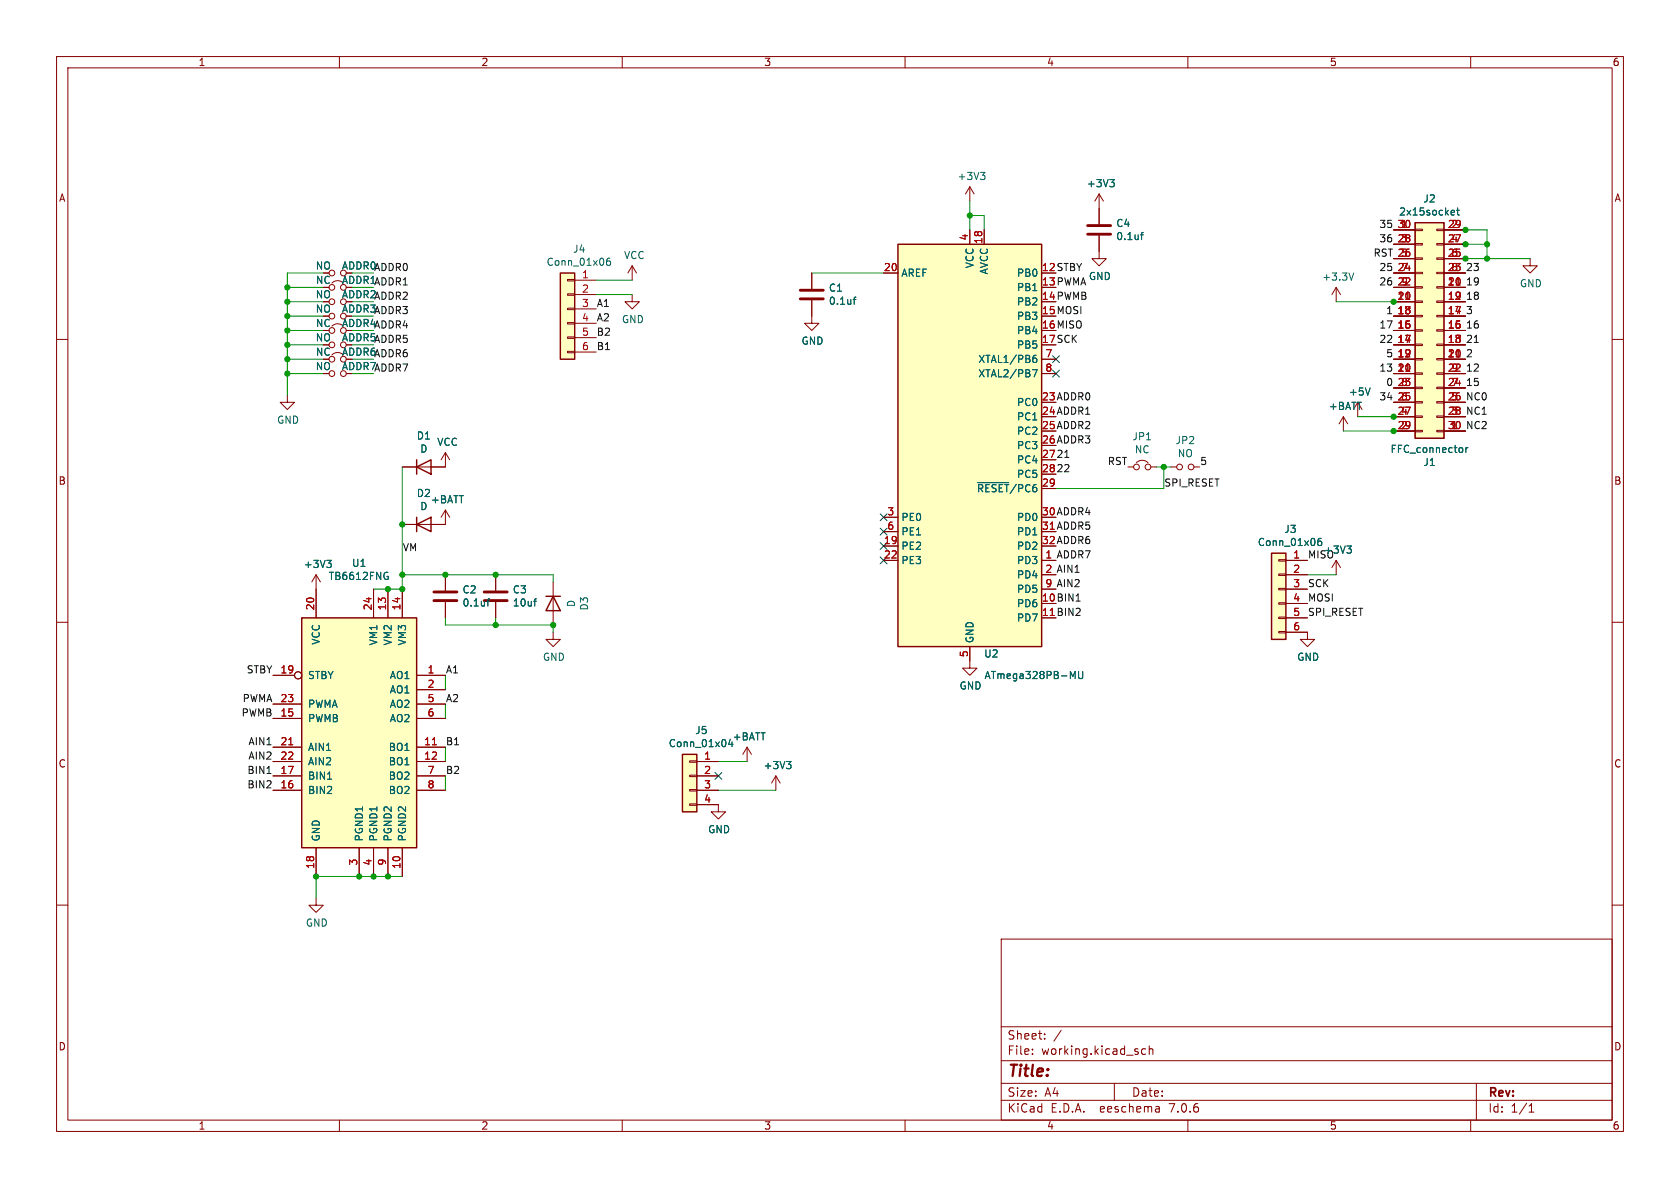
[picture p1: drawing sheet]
<svg xmlns="http://www.w3.org/2000/svg" width="297mm" height="210mm" viewBox="0 0 297 210" stroke-linecap="round" stroke-linejoin="round" font-family="sans-serif">
<g fill="none" stroke="#840000" stroke-width=".18">
<path d="M10 10h277v190h-277zM12 12h273v186h-273zM60 10v2M110 10v2M160 10v2M210 10v2M260 10v2M171.4 33v2.6M171.4 33l-.7 1.3M171.4 33l.8 1.3M194.3 34.3l-.8 1.3M194.3 34.3v5.3"/>
<path d="M194.3 34.3l.8 1.3M10 60h2M58.7 50a1.44 1.44 0 0 1 2 0M58.7 57.7a1.44 1.44 0 0 1 2 0M100.3 59.6h1.3v.2h-1.3zM100.3 57h1.3v.3h-1.3zM100.3 54.5h1.3v.2h-1.3zM100.3 51.9h1.3v.3h-1.3zM100.3 49.4h1.3v.3h-1.3zM101.6 49.5h3.8M101.6 52.1h3.8M101.6 54.6h3.8"/>
<path d="M101.6 57.2h3.8M101.6 59.7h3.8M111.8 52.1v1.2h1.2l-1.2 1.3-1.3-1.3h1.3M111.8 47l-.8 1.3M111.8 47v2.5M111.8 47l.7 1.3M143.5 53.1v4.1h1.3l-1.3 1.2-1.3-1.2h1.3M143.5 48.3v2.8M156.2 48.3h2.5M171.4 40.6v2.6M174 40.6v2.6M194.3 41.7v4h1.3l-1.3 1.3-1.3-1.3h1.3"/>
<path d="M236.2 50.8l-.7 1.3M236.2 50.8v2.5M236.2 50.8l.8 1.3M246.4 48.3h3.8M246.4 40.6h3.8M246.4 50.8h3.8M246.4 53.3h3.8M246.4 55.9h3.8M246.4 58.4h3.8M246.4 43.2h3.8M246.4 45.7h3.8M250.2 58.3h1.3v.2h-1.3z"/>
<path d="M250.2 55.8h1.3v.2h-1.3zM250.2 53.2h1.3v.3h-1.3zM250.2 50.7h1.3v.2h-1.3zM250.2 48.1h1.3v.3h-1.3zM250.2 45.6h1.3v.2h-1.3zM250.2 43.1h1.3v.2h-1.3zM250.2 40.5h1.3v.3h-1.3zM254 58.3h1.3v.2h-1.3zM254 55.8h1.3v.2h-1.3zM254 53.2h1.3v.3h-1.3zM254 50.7h1.3v.2h-1.3zM254 48.1h1.3v.3h-1.3z"/>
<path d="M254 45.6h1.3v.2h-1.3zM254 43.1h1.3v.2h-1.3zM254 40.5h1.3v.3h-1.3zM255.3 48.3h3.8M255.3 40.6h3.8M255.3 50.8h3.8M255.3 53.3h3.8M255.3 55.9h3.8M255.3 58.4h3.8M255.3 43.2h3.8M255.3 45.7h3.8M270.5 45.7v1.3h1.3l-1.3 1.3-1.3-1.3h1.3"/>
<path d="M285 60h2M50.8 69.9v1.2h1.3l-1.3 1.3-1.3-1.3h1.3M58.7 62.7a1.44 1.44 0 0 1 2 0M100.3 62.1h1.3v.3h-1.3zM101.6 62.2h3.8M184.1 63.5h2.6M184.1 66h2.6M237.5 73.7l-.8 1.2M237.5 73.7v2.5M237.5 73.7l.8 1.2M240 71.1v2.6M246.4 63.5h3.8"/>
<path d="M246.4 66h3.8M246.4 61h3.8M246.4 68.6h3.8M246.4 71.1h3.8M246.4 73.7h3.8M246.4 76.2h3.8M250.2 76.1h1.3v.2h-1.3zM250.2 73.5h1.3v.3h-1.3zM250.2 71h1.3v.2h-1.3zM250.2 68.5h1.3v.2h-1.3zM250.2 65.9h1.3v.3h-1.3zM250.2 63.4h1.3v.2h-1.3z"/>
<path d="M250.2 60.8h1.3v.3h-1.3zM254 76.1h1.3v.2h-1.3zM254 73.5h1.3v.3h-1.3zM254 71h1.3v.2h-1.3zM254 68.5h1.3v.2h-1.3zM254 65.9h1.3v.3h-1.3zM254 63.4h1.3v.2h-1.3zM254 60.8h1.3v.3h-1.3zM255.3 63.5h3.8M255.3 66h3.8M255.3 61h3.8M255.3 68.6h3.8"/>
<path d="M255.3 71.1h3.8M255.3 73.7h3.8M255.3 76.2h3.8M78.7 80l-.7 1.3M78.7 80v2.6h-7.6M78.7 90.2v2.5h-7.6M78.7 80l.8 1.3M78.7 90.2l-.7 1.2M78.7 90.2l.8 1.2M156.2 99.1h2.5M156.2 96.5h2.5M156.2 91.4h2.5"/>
<path d="M156.2 94h2.5M184.1 99.1h2.6M184.1 81.3h2.6M184.1 83.8h2.6M184.1 86.4h2.6M199.4 82.6h1M200.9 81.8a1.44 1.44 0 0 1 2 0M203.5 82.6h1M207 82.6h1M211.1 82.6h1M226.1 98.9h1.2v.3h-1.2zM227.3 99.1h3.8"/>
<path d="M236.2 99.1v2.5M236.2 99.1l-.7 1.2M236.2 99.1l.8 1.2M10 110h2M48.3 119.4h3.8M55.9 101.6v7.6M55.9 101.6l-.8 1.3M55.9 101.6l.7 1.3M66 104.1v5.1M68.6 104.1v5.1M71.1 104.1v5.1M73.7 119.4h5"/>
<path d="M78.7 101.6v2.8M78.7 106.4v2.8M87.6 101.6v2.8M87.6 106.4v2.8M97.8 111.8v1.2h1.3l-1.3 1.3-1.3-1.3h1.3M97.8 102.9v7.6M171.4 114.3v3.8h1.3l-1.3 1.3-1.2-1.3h1.2M184.1 104.1h2.6M226.1 111.6h1.2v.3h-1.2zM226.1 109.1h1.2v.2h-1.2zM226.1 106.6h1.2v.2h-1.2zM226.1 104h1.2v.3h-1.2z"/>
<path d="M226.1 101.5h1.2v.2h-1.2zM227.3 111.8h3.8v1.2h1.3l-1.3 1.3-1.2-1.3h1.2M227.3 104.1h3.8M227.3 101.6h3.8M227.3 106.7h3.8M227.3 109.2h3.8M285 110h2M48.3 132.1h5M48.3 134.6h5M48.3 127h5M48.3 139.7h5M48.3 137.2h5"/>
<path d="M48.3 124.5h5M73.7 132.1h5M73.7 134.6h5M73.7 127h5M73.7 139.7h5M73.7 137.2h5M73.7 121.9h5M73.7 124.5h5M121.9 139.6h1.3v.2h-1.3zM121.9 137h1.3v.3h-1.3zM121.9 134.5h1.3v.2h-1.3zM123.2 134.6h3.8"/>
<path d="M123.2 139.7h3.8M123.2 137.2h3.8M132.1 132.1l-.8 1.3M132.1 132.1v2.5M132.1 132.1l.7 1.3M137.2 137.2l-.8 1.2M137.2 137.2v2.5M137.2 137.2l.7 1.2M10 160h2M55.9 158.8v1.2h1.2l-1.2 1.3-1.3-1.3h1.3M55.9 149.9v5M63.5 149.9v5"/>
<path d="M66 149.9v5M68.6 149.9v5M71.1 149.9v5M121.9 142.1h1.3v.3h-1.3zM123.2 142.2h3.8v1.3h1.3l-1.3 1.3-1.3-1.3h1.3M285 160h2M177 166h108v32h-108zM60 198v2M110 198v2M160 198v2M177 194.5h108M177 191.5h108"/>
<path d="M177 187.5h108M177 181.5h108M182.5 186.3v.1M182.5 185.5v.1M184.7 183.6v.1M184.7 182.8v.1M187.6 182.1l-1.3 2M197 191.5v3M202.5 185.5l-.4-.1-.3 .3v.4l.2 .2h.5M203.2 185.5l.2-.1 .3 .1 .1 .9M203.2 184.9v1.5M204.9 195.7l.1 .9"/>
<path d="M205 196.5l-.2 .1M205 196h-.2M210 198v2M260 198v2M261 191.5v6.5M270.3 196.6h.9M270.3 195.5l.4-.4v1.5"/>
<circle cx="58.7" cy="58.4" r=".51"/>
<circle cx="58.7" cy="48.3" r=".51"/>
<circle cx="58.7" cy="50.8" r=".51"/>
<circle cx="58.7" cy="53.3" r=".51"/>
<circle cx="58.7" cy="55.9" r=".51"/>
<circle cx="60.7" cy="53.3" r=".51"/>
<circle cx="60.7" cy="58.4" r=".51"/>
<circle cx="60.7" cy="50.8" r=".51"/>
<circle cx="60.7" cy="55.9" r=".51"/>
<circle cx="60.7" cy="48.3" r=".51"/>
<circle cx="58.7" cy="66" r=".51"/>
<circle cx="58.7" cy="61" r=".51"/>
<circle cx="58.7" cy="63.5" r=".51"/>
<circle cx="60.7" cy="66" r=".51"/>
<circle cx="60.7" cy="61" r=".51"/>
<circle cx="60.7" cy="63.5" r=".51"/>
<circle cx="200.9" cy="82.6" r=".51"/>
<circle cx="202.9" cy="82.6" r=".51"/>
<circle cx="208.5" cy="82.6" r=".51"/>
<circle cx="210.6" cy="82.6" r=".51"/>
<circle cx="52.7" cy="119.4" r=".63"/>
</g>
<g fill="none" stroke="#006464" stroke-width=".18">
<path d="M173.3 30.5h.8l-.4 .5M173.9 31l.2 .2v.3l-.2 .2M196.2 31.7h.8l-.4 .5M196.7 32.2l.3 .3v.3l-.3 .2M256.7 37.2h.4v.3l-.6 .1M257.1 38h-.4M257.5 37.2h.5M257.7 36.7v1.1l.3 .2M107.8 45.6l-.3 .1a.86 .86 0 0 0 0 1.2l.4-.1v-.4l-.2-.3-.4 .1-.1 .2M150.8 52.9h.5M151.3 52.5l-.3 .2v1.1M201.6 41.5h.5"/>
<path d="M202.1 41.1l-.3 .2v1.1M239.3 48.3l-.4 1.2M182.5 65.3h.9l-.6 1.3M182.6 63.4l.5-.1 .2 .2-.1 .5-.4 .1-.2-.1M183.2 62.8l-.4 .1-.2 .2M242.2 68.6l-.4 1.2M258.5 79.3v.6M259.1 79.1v.9M259.5 79.1l-.4 .3M57.8 99.1h.8l-.5 .4M58.3 99.5l.3 .3v.3l-.3 .2M172.8 85.3h5.5"/>
<path d="M233 95.9l.1-.2h.3l.3 .2v.3M233.6 95.2h-.4a.86 .86 0 0 0 0 1.2h.2M238.1 96.5h.8l-.4 .5M238.7 97l.2 .2v.3l-.2 .3M68.3 101.2h.3M68.4 101.9h.2v.4l-.2 .1M86.1 106.3h.4M86.5 105.9l-.3 .1v1.1M94.4 106.3h.4M94.8 105.9h-.2M189.7 119.6l.4-.9v1.3M190.7 118.7v1l.2 .3 .4-.1 .1-.2v-1"/>
<path d="M57.9 137.7h.7M129.1 130.7l-.3 .9h.8M129.4 131.2v.8M139.1 134.6h.7l-.4 .5M139.6 135.1l.2 .2v.3l-.2 .3"/>
</g>
<g fill="#ffffc2" stroke="#ffffc2" stroke-width=".18">
<path d="M53.3 109.2h20.4v40.7h-20.4z"/>
<path d="M158.7 43.2h25.4v71.1h-25.4z"/>
<path d="M99.1 48.3h2.5v15.2h-2.5z"/>
<path d="M250.2 39.4h5.1v38.1h-5.1z"/>
<path d="M120.6 133.4h2.6v10.1h-2.6z"/>
<path d="M224.8 97.8h2.5v15.2h-2.5z"/>
</g>
<path d="M250.2 39.4h5.1v38.1h-5.1zM99.1 48.3h2.5v15.2h-2.5zM158.7 43.2h25.4v71.1h-25.4zM73.7 92.7l2.5-1.3v2.6zM73.7 82.6l2.5-1.3v2.5zM73.7 81.3v2.5M73.7 91.4v2.6M224.8 97.8h2.5v15.2h-2.5zM53.3 109.2h20.4v40.7h-20.4zM96.5 105.4h2.6M97.8 105.4l1.3 2.6h-2.6zM120.6 133.4h2.6v10.1h-2.6z" fill="none" stroke="#840000" stroke-width=".25"/>
<path d="M51 131.7h.8M76.4 131.7h.8" fill="none" stroke="#a90000" stroke-width=".18"/>
<path d="M192.3 39.9h4M141.5 52.8h4M141.5 51.3h4M192.3 41.4h4M76.7 106.2h4.1M76.7 104.6h4.1M85.6 106.2h4.1M85.6 104.6h4.1" fill="none" stroke="#840000" stroke-width=".51"/>
<path d="M260.6 60.5h.8M188.2 80.9h.8M190.2 106.3h.8M47.2 136.7h.7" fill="none" stroke="#0f0f0f" stroke-width=".18"/>
<g fill="none" stroke="#009600" stroke-width=".18">
<path d="M171.4 35.6v5M171.4 38.1h2.6v2.5M50.8 53.3h6.3M50.8 58.4h6.3M50.8 55.9h6.3M50.8 50.8h6.3M57.1 48.3h-6.3v21.6M62.2 53.3h3.8M62.2 58.4h3.8M62.2 48.3h3.8M62.2 55.9h3.8M62.2 50.8h3.8"/>
<path d="M105.4 49.5h6.4M105.4 52.1h6.4M143.5 48.3h12.7M236.2 53.3h10.2M259.1 45.7h11.4M259.1 40.6h3.8v5.1M259.1 43.2h3.8M50.8 61h6.3M50.8 66h6.3M50.8 63.5h6.3M62.2 61h3.8M62.2 66h3.8"/>
<path d="M62.2 63.5h3.8M237.5 76.2h8.9M240 73.7h6.4M71.1 82.6v21.5h-5.1M204.5 82.6h2.5M205.7 82.6v3.8h-19M71.1 101.6h26.7v1.3M78.7 109.2v1.3h19.1v1.3M78.7 119.4v2.5M87.6 109.2v1.3M231.1 101.6h5.1M78.7 124.5v2.5"/>
<path d="M78.7 132.1v2.5M78.7 137.2v2.5M127 139.7h10.2M127 134.6h5.1M71.1 154.9h-15.2v3.9"/>
</g>
<g fill="none" stroke="#000084" stroke-width=".18">
<path d="M186.1 65.4l1.2 1.2M186.1 62.9l1.2 1.2M187.3 65.4l-1.2 1.2M187.3 62.9l-1.2 1.2M155.6 98.5l1.2 1.2M155.6 95.9l1.2 1.2M155.6 93.4l1.2 1.2M155.6 90.8l1.2 1.2M156.8 98.5l-1.2 1.2M156.8 95.9l-1.2 1.2M156.8 93.4l-1.2 1.2M156.8 90.8l-1.2 1.2"/>
<path d="M126.4 136.6l1.2 1.2M127.6 136.6l-1.2 1.2"/>
</g>
<g fill="#009600" stroke="#009600" stroke-width=".18">
<circle cx="55.9" cy="154.9" r=".46"/>
<circle cx="63.5" cy="154.9" r=".46"/>
<circle cx="68.6" cy="154.9" r=".46"/>
<circle cx="66" cy="154.9" r=".46"/>
<circle cx="259.1" cy="43.2" r=".46"/>
<circle cx="259.1" cy="40.6" r=".46"/>
<circle cx="259.1" cy="45.7" r=".46"/>
<circle cx="246.4" cy="53.3" r=".46"/>
<circle cx="262.9" cy="45.7" r=".46"/>
<circle cx="262.9" cy="43.2" r=".46"/>
<circle cx="50.8" cy="53.3" r=".46"/>
<circle cx="50.8" cy="55.9" r=".46"/>
<circle cx="50.8" cy="61" r=".46"/>
<circle cx="50.8" cy="58.4" r=".46"/>
<circle cx="50.8" cy="50.8" r=".46"/>
<circle cx="171.4" cy="38.1" r=".46"/>
<circle cx="97.8" cy="110.5" r=".46"/>
<circle cx="246.4" cy="73.7" r=".46"/>
<circle cx="246.4" cy="76.2" r=".46"/>
<circle cx="205.7" cy="82.6" r=".46"/>
<circle cx="78.7" cy="101.6" r=".46"/>
<circle cx="87.6" cy="101.6" r=".46"/>
<circle cx="71.1" cy="101.6" r=".46"/>
<circle cx="87.6" cy="110.5" r=".46"/>
<circle cx="68.6" cy="104.1" r=".46"/>
<circle cx="71.1" cy="104.1" r=".46"/>
<circle cx="50.8" cy="63.5" r=".46"/>
<circle cx="50.8" cy="66" r=".46"/>
<circle cx="71.1" cy="92.7" r=".46"/>
</g>
<text font-size="2.8" fill="#840000" x="178" y="190.9">Title:</text>
<g font-size="2.1" fill="#840000">
<text x="178" y="184">Sheet:</text>
<text x="178" y="186.7">File:</text>
<text x="184.1" y="186.7">working.kicad_sch</text>
<text x="178" y="196.9">KiCad</text>
<text x="178" y="194.1">Size:</text>
<text x="184.7" y="194.1">A4</text>
<text x="185.7" y="196.9">E.D.A.</text>
<text x="194.6" y="196.9">eeschema</text>
<text x="200" y="194.1">Date:</text>
<text x="207" y="196.9">7.0.6</text>
<text x="263" y="194.3">Rev:</text>
<text x="263" y="196.9">Id:</text>
<text x="267.1" y="196.9">1/1</text>
</g>
<g font-size="1.8" fill="#840000">
<text x="35" y="11.9">1</text>
<text x="85" y="11.9">2</text>
<text x="135" y="11.9">3</text>
<text x="185" y="11.9">4</text>
<text x="235" y="11.9">5</text>
<text x="285" y="11.9">6</text>
<text x="10.3" y="35.9">A</text>
<text x="285.3" y="35.9">A</text>
<text x="55.7" y="47.9">NO</text>
<text x="60.3" y="47.9">ADDR0</text>
<text x="55.7" y="52.9">NO</text>
<text x="55.7" y="50.4">NC</text>
<text x="60.3" y="50.4">ADDR1</text>
<text x="60.3" y="52.9">ADDR2</text>
<text x="184.1" y="48">12 STBY</text>
<text x="184.1" y="50.5">13 PWMA</text>
<text x="184.1" y="53.1">14 PWMB</text>
<text x="55.7" y="55.5">NO</text>
<text x="55.7" y="58">NC</text>
<text x="60.3" y="55.5">ADDR3</text>
<text x="60.3" y="58">ADDR4</text>
<text x="184.1" y="55.6">15 MOSI</text>
<text x="184.1" y="58.2">16 MISO</text>
<text x="55.7" y="60.6">NO</text>
<text x="55.7" y="65.6">NO</text>
<text x="55.7" y="63.1">NC</text>
<text x="60.3" y="60.6">ADDR5</text>
<text x="60.3" y="63.1">ADDR6</text>
<text x="60.3" y="65.6">ADDR7</text>
<text x="184.1" y="60.7">17 SCK</text>
<text x="184.1" y="70.9">23 ADDR0</text>
<text x="184.1" y="73.4">24 ADDR1</text>
<text x="184.1" y="75.9">25 ADDR2</text>
<text x="184.1" y="78.5">26 ADDR3</text>
<text x="10.3" y="85.9">B</text>
<text x="285.3" y="85.9">B</text>
<text x="184.1" y="91.2">30 ADDR4</text>
<text x="184.1" y="96.3">32 ADDR6</text>
<text x="184.7" y="101.3">2 AIN1</text>
<text x="184.1" y="106.4">10 BIN1</text>
<text x="10.3" y="135.9">C</text>
<text x="285.3" y="135.9">C</text>
<text x="10.3" y="185.9">D</text>
<text x="285.3" y="185.9">D</text>
<text x="35" y="199.9">1</text>
<text x="85" y="199.9">2</text>
<text x="135" y="199.9">3</text>
<text x="185" y="199.9">4</text>
<text x="235" y="199.9">5</text>
<text x="285" y="199.9">6</text>
</g>
<g font-size="1.8" fill="#006464">
<text x="169.2" y="32">+3V3</text>
<text x="192" y="33.3">+3V3</text>
<text x="251.5" y="36">J2</text>
<text x="197.2" y="40.3">C4</text>
<text x="247.2" y="38.3">2x15socket</text>
<text x="96.5" y="47.2">Conn_01x06</text>
<text x="101.2" y="44.9">J4</text>
<text x="110.2" y="46">VCC</text>
<text x="172.3" y="47.5" transform="rotate(-90 172.3 47.5)">VCC</text>
<text x="197.2" y="42.6">0.1uf</text>
<text x="146.4" y="51.8">C1</text>
<text x="159.3" y="49.1">AREF</text>
<text x="174.9" y="48.6" transform="rotate(-90 174.9 48.6)">AVCC</text>
<text x="179.7" y="49.1">PB0</text>
<text x="179.7" y="51.7">PB1</text>
<text x="192.4" y="49.7">GND</text>
<text x="233.7" y="49.8">+3.3V</text>
<text x="268.6" y="51">GND</text>
<text x="109.9" y="57.3">GND</text>
<text x="146.4" y="54.1">0.1uf</text>
<text x="179.7" y="54.2">PB2</text>
<text x="179.7" y="56.7">PB3</text>
<text x="179.7" y="59.3">PB4</text>
<text x="141.6" y="61.1">GND</text>
<text x="172.9" y="64.4">XTAL1/PB6</text>
<text x="179.7" y="61.8">PB5</text>
<text x="172.9" y="66.9">XTAL2/PB7</text>
<text x="179.7" y="72">PC0</text>
<text x="238.4" y="70.1">+5V</text>
<text x="48.9" y="75.1">GND</text>
<text x="73.6" y="77.9">D1</text>
<text x="179.7" y="74.5">PC1</text>
<text x="179.7" y="77.1">PC2</text>
<text x="234.8" y="72.7">+BATT</text>
<text x="74.2" y="80.2">D</text>
<text x="77.2" y="79">VCC</text>
<text x="179.7" y="79.6">PC3</text>
<text x="179.7" y="82.1">PC4</text>
<text x="200.1" y="78">JP1</text>
<text x="200.5" y="80.3">NC</text>
<text x="207.7" y="78.7">JP2</text>
<text x="208.1" y="81">NO</text>
<text x="245.7" y="80.3">FFC_connector</text>
<text x="251.5" y="82.6">J1</text>
<text x="73.6" y="88.1">D2</text>
<text x="76.1" y="89.2">+BATT</text>
<text x="172.6" y="87.2">~{RESET}/PC6</text>
<text x="179.7" y="84.7">PC5</text>
<text x="74.2" y="90.4">D</text>
<text x="159.3" y="92.3">PE0</text>
<text x="159.3" y="94.8">PE1</text>
<text x="179.7" y="92.3">PD0</text>
<text x="179.7" y="94.8">PD1</text>
<text x="227" y="94.4">J3</text>
<text x="53.6" y="100.6">+3V3</text>
<text x="62.1" y="100.4">U1</text>
<text x="159.3" y="97.4">PE2</text>
<text x="159.3" y="99.9">PE3</text>
<text x="179.7" y="99.9">PD3</text>
<text x="179.7" y="97.4">PD2</text>
<text x="222.3" y="96.7">Conn_01x06</text>
<text x="234" y="98.1">+3V3</text>
<text x="58" y="102.7">TB6612FNG</text>
<text x="81.7" y="105.1">C2</text>
<text x="81.7" y="107.4">0.1uf</text>
<text x="90.6" y="105.1">C3</text>
<text x="90.6" y="107.4">10uf</text>
<text x="101.9" y="107.4" transform="rotate(-90 101.9 107.4)">D</text>
<text x="179.7" y="107.5">PD6</text>
<text x="179.7" y="102.5">PD4</text>
<text x="179.7" y="105">PD5</text>
<text x="104.2" y="108" transform="rotate(-90 104.2 108)">D3</text>
<text x="172.3" y="113.8" transform="rotate(-90 172.3 113.8)">GND</text>
<text x="179.7" y="110.1">PD7</text>
<text x="56.7" y="114.1" transform="rotate(-90 56.7 114.1)">VCC</text>
<text x="66.9" y="114.2" transform="rotate(-90 66.9 114.2)">VM1</text>
<text x="69.4" y="114.2" transform="rotate(-90 69.4 114.2)">VM2</text>
<text x="72" y="114.2" transform="rotate(-90 72 114.2)">VM3</text>
<text x="95.9" y="117">GND</text>
<text x="173.9" y="116.4">U2</text>
<text x="229.2" y="117">GND</text>
<text x="54.4" y="120.2">STBY</text>
<text x="54.4" y="125.3">PWMA</text>
<text x="68.8" y="120.2">AO1</text>
<text x="68.8" y="122.8">AO1</text>
<text x="68.8" y="125.3">AO2</text>
<text x="169.5" y="122.1">GND</text>
<text x="173.9" y="120.2">ATmega328PB-MU</text>
<text x="54.4" y="127.9">PWMB</text>
<text x="68.8" y="127.9">AO2</text>
<text x="122.8" y="130">J5</text>
<text x="129.4" y="131.1">+BATT</text>
<text x="54.4" y="132.9">AIN1</text>
<text x="54.4" y="135.5">AIN2</text>
<text x="68.6" y="132.9">BO1</text>
<text x="68.6" y="135.5">BO1</text>
<text x="118.1" y="132.3">Conn_01x04</text>
<text x="134.9" y="136.2">+3V3</text>
<text x="54.4" y="140.6">BIN2</text>
<text x="54.4" y="138">BIN1</text>
<text x="68.6" y="138">BO2</text>
<text x="68.6" y="140.6">BO2</text>
<text x="56.7" y="148.8" transform="rotate(-90 56.7 148.8)">GND</text>
<text x="64.4" y="148.8" transform="rotate(-90 64.4 148.8)">PGND1</text>
<text x="66.9" y="148.8" transform="rotate(-90 66.9 148.8)">PGND1</text>
<text x="69.4" y="148.8" transform="rotate(-90 69.4 148.8)">PGND2</text>
<text x="72" y="148.8" transform="rotate(-90 72 148.8)">PGND2</text>
<text x="125.1" y="147.5">GND</text>
<text x="54" y="164">GND</text>
</g>
<g font-size="1.8" fill="#0f0f0f">
<text x="243.8" y="40.4">35</text>
<text x="60.3" y="47.9">ADDR0ADDR0</text>
<text x="242.7" y="45.5">RST 26</text>
<text x="243.8" y="42.9">36</text>
<text x="243.8" y="48">25</text>
<text x="259.1" y="48">23</text>
<text x="60.3" y="50.4">ADDR1ADDR1</text>
<text x="60.3" y="52.9">ADDR2ADDR2</text>
<text x="243.8" y="50.5">26</text>
<text x="259.1" y="53.1">18</text>
<text x="259.1" y="50.5">19</text>
<text x="60.3" y="55.5">ADDR3ADDR3</text>
<text x="60.3" y="58">ADDR4ADDR4</text>
<text x="105.4" y="56.9">A2</text>
<text x="105.4" y="54.3">A1</text>
<text x="105.4" y="59.4">B2</text>
<text x="243.8" y="58.2">17</text>
<text x="245" y="55.6">1</text>
<text x="259.1" y="58.2">16</text>
<text x="259.1" y="55.6">3</text>
<text x="60.3" y="60.6">ADDR5ADDR5</text>
<text x="60.3" y="63.1">ADDR6ADDR6</text>
<text x="60.3" y="65.6">ADDR7ADDR7</text>
<text x="105.4" y="62">B1</text>
<text x="243.8" y="65.8">13</text>
<text x="243.8" y="60.7">22</text>
<text x="245" y="63.2">5</text>
<text x="259.1" y="65.8">12</text>
<text x="259.1" y="63.2">2</text>
<text x="259.1" y="60.7">21</text>
<text x="243.8" y="70.9">34</text>
<text x="245" y="68.3">0</text>
<text x="259.1" y="70.9">NC0</text>
<text x="259.1" y="68.3">15</text>
<text x="259.1" y="73.4">NC1</text>
<text x="259.1" y="75.9">NC2</text>
<text x="186.7" y="81">21</text>
<text x="195.7" y="82.3">RST</text>
<text x="212.1" y="82.3">5</text>
<text x="205.7" y="86.1">SPI_RESET</text>
<text x="71.1" y="97.5">VM</text>
<text x="184.7" y="98.8">1 ADDR7</text>
<text x="231.1" y="98.8">MISO</text>
<text x="184.7" y="103.9">9 AIN2</text>
<text x="231.1" y="106.4">MOSI</text>
<text x="231.1" y="103.9">SCK</text>
<text x="231.1" y="109">SPI_RESET</text>
<text x="43.5" y="119.1">STBY</text>
<text x="78.7" y="119.1">A1</text>
<text x="42.8" y="124.2">PWMA 23</text>
<text x="78.7" y="124.2">A2</text>
<text x="42.6" y="126.7">PWMB</text>
<text x="43.8" y="131.8">AIN1</text>
<text x="78.7" y="131.8">B1</text>
<text x="43.6" y="136.9">BIN1</text>
<text x="43.8" y="134.4">AIN2</text>
<text x="78.7" y="136.9">B2</text>
<text x="43.6" y="139.4">BIN2</text>
</g>
<g font-size="1.8" fill="#a90000">
<text x="247" y="40.4">30</text>
<text x="247.6" y="40.4">1</text>
<text x="255.9" y="40.4">29</text>
<text x="256.5" y="40.4">2</text>
<text x="171.2" y="42.6" transform="rotate(-90 171.2 42.6)">4</text>
<text x="173.7" y="43.2" transform="rotate(-90 173.7 43.2)">18</text>
<text x="247" y="42.9">28</text>
<text x="247" y="45.5">26</text>
<text x="247.6" y="42.9">3</text>
<text x="247.6" y="45.5">5</text>
<text x="255.9" y="45.5">25</text>
<text x="255.9" y="42.9">27</text>
<text x="256.5" y="42.9">4</text>
<text x="256.5" y="45.5">6</text>
<text x="102.8" y="49.3">1</text>
<text x="102.8" y="51.8">2</text>
<text x="156.2" y="48">20</text>
<text x="184.1" y="48">12</text>
<text x="184.1" y="50.5">13</text>
<text x="184.1" y="53.1">14</text>
<text x="247" y="53.1">11</text>
<text x="247" y="53.1">20</text>
<text x="247" y="50.5">22</text>
<text x="247" y="48">24</text>
<text x="247.6" y="48">7</text>
<text x="247.6" y="50.5">9</text>
<text x="255.9" y="50.5">10</text>
<text x="255.9" y="53.1">12</text>
<text x="255.9" y="50.5">21</text>
<text x="255.9" y="48">23</text>
<text x="256.5" y="48">8</text>
<text x="102.8" y="54.4">3</text>
<text x="102.8" y="56.9">4</text>
<text x="102.8" y="59.4">5</text>
<text x="184.1" y="55.6">15</text>
<text x="184.1" y="58.2">16</text>
<text x="247" y="58.2">15</text>
<text x="247" y="55.6">18</text>
<text x="255.9" y="55.6">14</text>
<text x="255.9" y="58.2">15</text>
<text x="102.8" y="62">6</text>
<text x="184.1" y="60.7">17</text>
<text x="184.7" y="63.2">7</text>
<text x="184.7" y="65.8">8</text>
<text x="247" y="60.7">17</text>
<text x="247" y="65.8">21</text>
<text x="247" y="65.8">10</text>
<text x="247" y="63.2">12</text>
<text x="255.9" y="60.7">18</text>
<text x="255.9" y="63.2">20</text>
<text x="255.9" y="65.8">22</text>
<text x="255.9" y="63.2">11</text>
<text x="256.5" y="65.8">9</text>
<text x="184.1" y="70.9">23</text>
<text x="247" y="68.3">23</text>
<text x="247" y="70.9">25</text>
<text x="247.6" y="70.9">6</text>
<text x="247.6" y="68.3">8</text>
<text x="255.9" y="68.3">24</text>
<text x="255.9" y="70.9">26</text>
<text x="256.5" y="70.9">5</text>
<text x="256.5" y="68.3">7</text>
<text x="184.1" y="73.4">24</text>
<text x="184.1" y="75.9">25</text>
<text x="247" y="73.4">27</text>
<text x="247" y="75.9">29</text>
<text x="247.6" y="75.9">2</text>
<text x="247.6" y="73.4">4</text>
<text x="255.9" y="73.4">28</text>
<text x="255.9" y="75.9">30</text>
<text x="256.5" y="75.9">1</text>
<text x="256.5" y="73.4">3</text>
<text x="184.1" y="81">27</text>
<text x="184.1" y="83.6">28</text>
<text x="184.1" y="78.5">26</text>
<text x="186.7" y="83.6">22</text>
<text x="184.1" y="86.1">29</text>
<text x="156.8" y="91.2">3</text>
<text x="156.8" y="93.7">6</text>
<text x="184.1" y="93.7">31 ADDR5</text>
<text x="184.1" y="91.2">30</text>
<text x="184.1" y="93.7">31</text>
<text x="156.2" y="96.3">19</text>
<text x="156.2" y="98.8">22</text>
<text x="184.1" y="96.3">32</text>
<text x="184.7" y="98.8">1</text>
<text x="184.7" y="101.3">2</text>
<text x="228.5" y="98.8">1</text>
<text x="228.5" y="101.3">2</text>
<text x="55.6" y="108" transform="rotate(-90 55.6 108)">20</text>
<text x="65.8" y="108" transform="rotate(-90 65.8 108)">24</text>
<text x="68.3" y="108" transform="rotate(-90 68.3 108)">13</text>
<text x="70.9" y="108" transform="rotate(-90 70.9 108)">14</text>
<text x="184.1" y="106.4">10</text>
<text x="184.7" y="103.9">9</text>
<text x="228.5" y="103.9">3</text>
<text x="228.5" y="106.4">4</text>
<text x="184.1" y="109">11 BIN2</text>
<text x="184.1" y="109">11</text>
<text x="228.5" y="109">5</text>
<text x="228.5" y="111.5">6</text>
<text x="49.5" y="119.1">19</text>
<text x="75.5" y="119.1">1</text>
<text x="171.2" y="116.3" transform="rotate(-90 171.2 116.3)">5</text>
<text x="49.5" y="124.2">23</text>
<text x="75.5" y="121.7">2</text>
<text x="75.5" y="124.2">5</text>
<text x="49.5" y="126.7">15</text>
<text x="49.5" y="131.8">21</text>
<text x="74.9" y="131.8">11</text>
<text x="75.5" y="126.7">6</text>
<text x="49.5" y="136.9">17</text>
<text x="49.5" y="134.4">22</text>
<text x="74.9" y="134.4">12</text>
<text x="75.5" y="136.9">7</text>
<text x="124.4" y="134.4">1</text>
<text x="124.4" y="136.9">2</text>
<text x="49.5" y="139.4">16</text>
<text x="75.5" y="139.4">8</text>
<text x="124.4" y="139.4">3</text>
<text x="124.4" y="142">4</text>
<text x="55.6" y="153.7" transform="rotate(-90 55.6 153.7)">18</text>
<text x="63.2" y="153.1" transform="rotate(-90 63.2 153.1)">3</text>
<text x="65.8" y="153.1" transform="rotate(-90 65.8 153.1)">4</text>
<text x="68.3" y="153.1" transform="rotate(-90 68.3 153.1)">9</text>
<text x="70.9" y="153.7" transform="rotate(-90 70.9 153.7)">10</text>
</g>
</svg>
